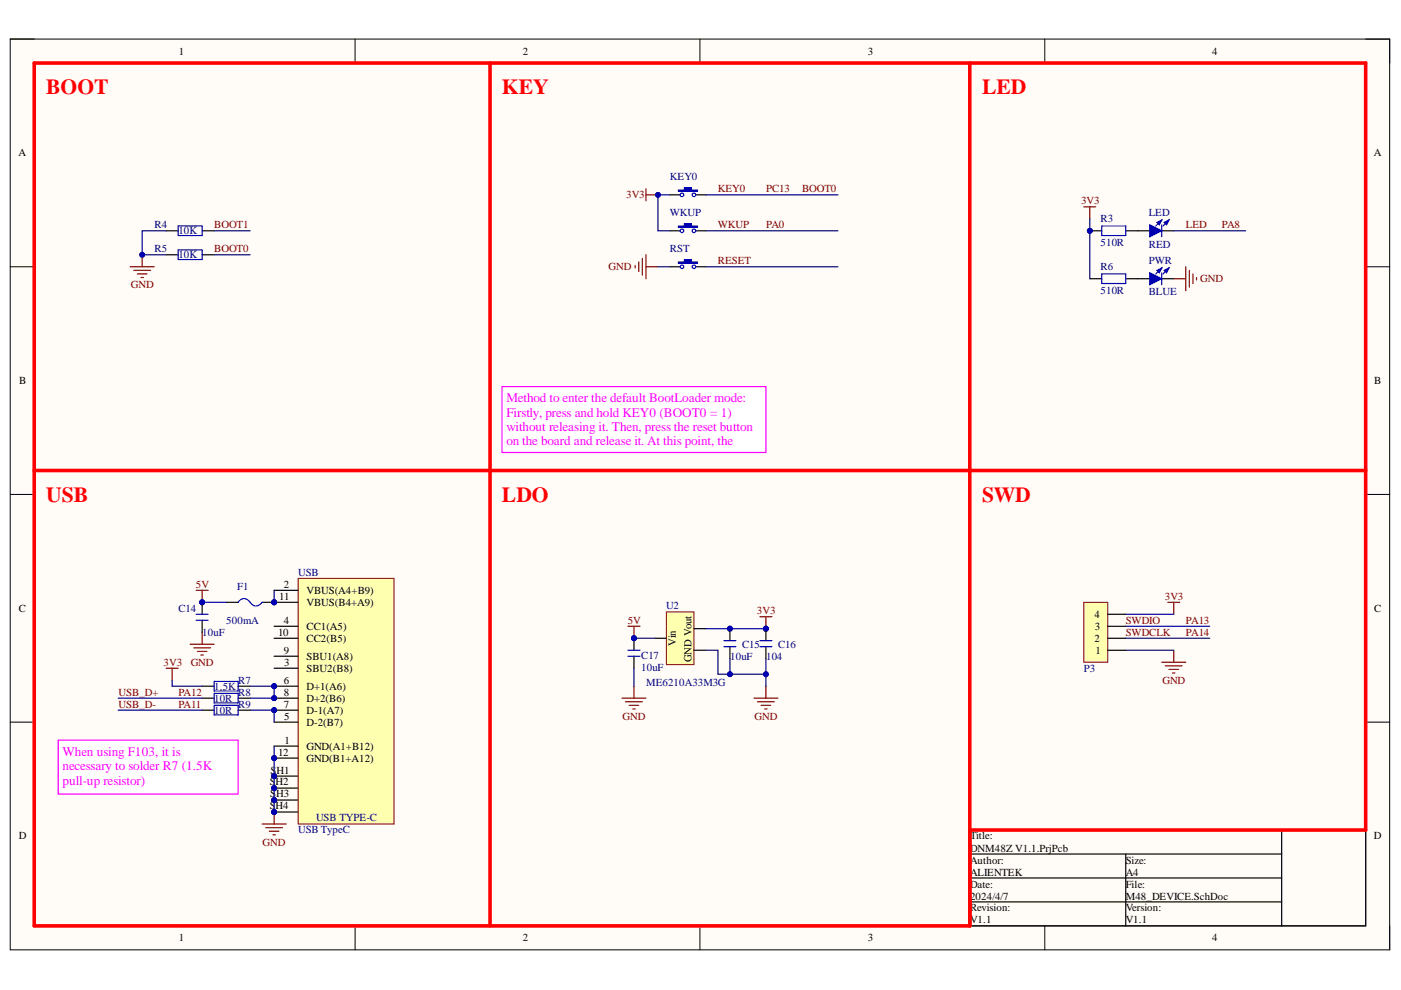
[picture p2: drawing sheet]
<svg xmlns="http://www.w3.org/2000/svg" width="297mm" height="210mm" viewBox="0 0 297 210" stroke-linecap="round" stroke-linejoin="round" font-family="sans-serif">
<path d="M2.2 8.3h292.4v193.1h-292.4z" fill-rule="evenodd" fill="#fffcf8"/>
<path d="M2.2 8.3h292.4v193.1h-292.4z" fill="none" stroke="#000" stroke-width=".21"/>
<path d="M7.3 13.4h282.3v182.9h-282.3z" fill-rule="evenodd" fill="#fffcf8"/>
<g fill="none" stroke="#000" stroke-width=".21">
<path d="M2.2 8.3h5.1M7.3 13.4h282.3v182.9h-282.3zM75.3 8.3v5.1M148.4 8.3v5.1M221.5 8.3v5.1M289.6 8.3h5v5.1M2.2 56.6h5.1M289.6 56.6h5M2.2 104.8h5.1M289.6 104.8h5M2.2 153.1h5.1M289.6 153.1h5"/>
<path d="M75.3 196.3v5.1M148.4 196.3v5.1M221.5 196.3v5.1M294.6 196.3v5.1"/>
</g>
<path d="M42.9 148h2.5M50.5 148h2.5M205.6 176h84v20.3h-84zM271.7 176v20.3M205.6 181.1h66.1M205.6 186.2h66.1M205.6 191.2h66.1M238.7 181.1v15.2" fill="none" stroke="#000" stroke-width=".25"/>
<path d="M45.4 147h5.1v2h-5.1z" fill="none" stroke="#00f" stroke-width=".25"/>
<path d="M41.6 125.2h2.5M42.9 125.2v2.5" fill="none" stroke="#800000" stroke-width=".25"/>
<circle cx="42.9" cy="127.7" r=".51" fill="#000080"/>
<circle cx="42.9" cy="127.7" r=".51" fill="none" stroke="#000080" stroke-width=".21"/>
<path d="M27.6 56.6h5.1M28.4 57.3h3.5M29.1 58.1h2.1M29.9 58.8h.5M30.1 54v2.6" fill="none" stroke="#800000" stroke-width=".25"/>
<circle cx="30.1" cy="54" r=".51" fill="#000080"/>
<circle cx="30.1" cy="54" r=".51" fill="none" stroke="#000080" stroke-width=".21"/>
<path d="M247.6 127.7h2.5M248.9 127.7v2.5M248.9 137.9v2.5M246.3 140.4h5.1M247.1 141.2h3.5M247.8 141.9h2.1M248.6 142.7h.5" fill="none" stroke="#800000" stroke-width=".25"/>
<path d="M35.2 54h2.6M35.2 48.9h2.6M42.9 54h2.5M42.9 48.9h2.5" fill="none" stroke="#000" stroke-width=".25"/>
<path d="M37.8 47.9h5.1v2h-5.1zM37.8 53h5.1v2h-5.1z" fill="none" stroke="#00f" stroke-width=".25"/>
<path d="M35.2 48.9h-5.1v5.1h5.1M45.4 54h7.6M45.4 48.9h7.6M238.7 132.8h17.8M238.7 135.3h17.8M238.7 137.9h10.2M238.7 130.2h10.2" fill="none" stroke="#000080" stroke-width=".25"/>
<circle cx="30.1" cy="54" r=".51" fill="#000080"/>
<circle cx="30.1" cy="54" r=".51" fill="none" stroke="#000080" stroke-width=".21"/>
<path d="M142 48.9h2.6M147.1 48.9h2.6" fill="none" stroke="#000" stroke-width=".25"/>
<circle cx="144.6" cy="48.9" r=".38" fill="#fff"/>
<circle cx="144.6" cy="48.9" r=".38" fill="none" stroke="#00f" stroke-width=".25"/>
<circle cx="147.1" cy="48.9" r=".38" fill="#fff"/>
<circle cx="147.1" cy="48.9" r=".38" fill="none" stroke="#00f" stroke-width=".25"/>
<path d="M143.8 48h4.1" fill="none" stroke="#000080" stroke-width=".25"/>
<path d="M143.8 47.9h4.1v.3h-4.1z" fill="none" stroke="#000080" stroke-width=".21"/>
<path d="M145.1 47.4h1.5v.5h-1.5z" fill-rule="evenodd" fill="#000080"/>
<path d="M145.1 47.4h1.5v.5h-1.5z" fill="none" stroke="#000080" stroke-width=".21"/>
<path d="M141.3 129.7h5.8v11.2h-5.8z" fill-rule="evenodd" fill="#ffffb0"/>
<path d="M141.3 129.7h5.8v11.2h-5.8z" fill="none" stroke="#800000" stroke-width=".21"/>
<path d="M138.7 135.3h2.6M147.1 137.9h2.6M147.1 133.3h2.6" fill="none" stroke="#000" stroke-width=".25"/>
<path d="M149.7 133.3h12.7" fill="none" stroke="#000080" stroke-width=".25"/>
<circle cx="154.8" cy="133.3" r=".51" fill="#000080"/>
<circle cx="154.8" cy="133.3" r=".51" fill="none" stroke="#000080" stroke-width=".21"/>
<circle cx="162.4" cy="133.3" r=".51" fill="#000080"/>
<circle cx="162.4" cy="133.3" r=".51" fill="none" stroke="#000080" stroke-width=".21"/>
<path d="M149.7 137.9h2.5v5.1h10.2v-3.4" fill="none" stroke="#000080" stroke-width=".25"/>
<circle cx="154.8" cy="142.9" r=".51" fill="#000080"/>
<circle cx="154.8" cy="142.9" r=".51" fill="none" stroke="#000080" stroke-width=".21"/>
<circle cx="162.4" cy="142.9" r=".51" fill="#000080"/>
<circle cx="162.4" cy="142.9" r=".51" fill="none" stroke="#000080" stroke-width=".21"/>
<path d="M161.1 130.8h2.6M162.4 130.8v2.5M159.8 148h5.1M160.6 148.8h3.6M161.4 149.6h2M162.1 150.3h.5M162.4 145.5v2.5" fill="none" stroke="#800000" stroke-width=".25"/>
<circle cx="162.4" cy="133.3" r=".51" fill="#000080"/>
<circle cx="162.4" cy="133.3" r=".51" fill="none" stroke="#000080" stroke-width=".21"/>
<path d="M131.9 148h5.1M132.6 148.8h3.6M133.4 149.6h2M134.2 150.3h.5M134.4 145.5v2.5" fill="none" stroke="#800000" stroke-width=".25"/>
<path d="M134.4 135.3h4.3" fill="none" stroke="#000080" stroke-width=".25"/>
<circle cx="134.4" cy="135.3" r=".51" fill="#000080"/>
<circle cx="134.4" cy="135.3" r=".51" fill="none" stroke="#000080" stroke-width=".21"/>
<path d="M133.1 132.8h2.6M134.4 132.8v2.5" fill="none" stroke="#800000" stroke-width=".25"/>
<circle cx="134.4" cy="135.3" r=".51" fill="#000080"/>
<circle cx="134.4" cy="135.3" r=".51" fill="none" stroke="#000080" stroke-width=".21"/>
<circle cx="58.1" cy="167.1" r=".51" fill="#000080"/>
<circle cx="58.1" cy="167.1" r=".51" fill="none" stroke="#000080" stroke-width=".21"/>
<circle cx="58.1" cy="169.6" r=".51" fill="#000080"/>
<circle cx="58.1" cy="169.6" r=".51" fill="none" stroke="#000080" stroke-width=".21"/>
<circle cx="58.1" cy="172.2" r=".51" fill="#000080"/>
<circle cx="58.1" cy="172.2" r=".51" fill="none" stroke="#000080" stroke-width=".21"/>
<circle cx="58.1" cy="164.5" r=".51" fill="#000080"/>
<circle cx="58.1" cy="164.5" r=".51" fill="none" stroke="#000080" stroke-width=".21"/>
<circle cx="58.1" cy="145.5" r=".51" fill="#000080"/>
<circle cx="58.1" cy="145.5" r=".51" fill="none" stroke="#000080" stroke-width=".21"/>
<circle cx="58.1" cy="150.6" r=".51" fill="#000080"/>
<circle cx="58.1" cy="150.6" r=".51" fill="none" stroke="#000080" stroke-width=".21"/>
<circle cx="58.1" cy="148" r=".51" fill="#000080"/>
<circle cx="58.1" cy="148" r=".51" fill="none" stroke="#000080" stroke-width=".21"/>
<circle cx="58.1" cy="127.7" r=".51" fill="#000080"/>
<circle cx="58.1" cy="127.7" r=".51" fill="none" stroke="#000080" stroke-width=".21"/>
<circle cx="58.1" cy="160.7" r=".51" fill="#000080"/>
<circle cx="58.1" cy="160.7" r=".51" fill="none" stroke="#000080" stroke-width=".21"/>
<path d="M58.1 167.1h5.1" fill="none" stroke="#000" stroke-width=".25"/>
<circle cx="58.1" cy="167.1" r=".51" fill="#000080"/>
<circle cx="58.1" cy="167.1" r=".51" fill="none" stroke="#000080" stroke-width=".21"/>
<path d="M58.1 169.6h5.1" fill="none" stroke="#000" stroke-width=".25"/>
<circle cx="58.1" cy="169.6" r=".51" fill="#000080"/>
<circle cx="58.1" cy="169.6" r=".51" fill="none" stroke="#000080" stroke-width=".21"/>
<path d="M58.1 172.2h5.1" fill="none" stroke="#000" stroke-width=".25"/>
<circle cx="58.1" cy="172.2" r=".51" fill="#000080"/>
<circle cx="58.1" cy="172.2" r=".51" fill="none" stroke="#000080" stroke-width=".21"/>
<path d="M58.1 164.5h5.1" fill="none" stroke="#000" stroke-width=".25"/>
<circle cx="58.1" cy="164.5" r=".51" fill="#000080"/>
<circle cx="58.1" cy="164.5" r=".51" fill="none" stroke="#000080" stroke-width=".21"/>
<path d="M63.2 122.6h20.3v52.1h-20.3z" fill-rule="evenodd" fill="#ffffb0"/>
<path d="M63.2 122.6h20.3v52.1h-20.3z" fill="none" stroke="#800000" stroke-width=".21"/>
<path d="M58.1 125.2h5.1M58.1 132.8h5.1M58.1 158.2h5.1M58.1 141.7h5.1M58.1 153.1h5.1M58.1 145.5h5.1" fill="none" stroke="#000" stroke-width=".25"/>
<circle cx="58.1" cy="145.5" r=".51" fill="#000080"/>
<circle cx="58.1" cy="145.5" r=".51" fill="none" stroke="#000080" stroke-width=".21"/>
<path d="M58.1 150.6h5.1" fill="none" stroke="#000" stroke-width=".25"/>
<circle cx="58.1" cy="150.6" r=".51" fill="#000080"/>
<circle cx="58.1" cy="150.6" r=".51" fill="none" stroke="#000080" stroke-width=".21"/>
<path d="M58.1 148h5.1" fill="none" stroke="#000" stroke-width=".25"/>
<circle cx="58.1" cy="148" r=".51" fill="#000080"/>
<circle cx="58.1" cy="148" r=".51" fill="none" stroke="#000080" stroke-width=".21"/>
<path d="M58.1 139.1h5.1M58.1 135.3h5.1M58.1 127.7h5.1" fill="none" stroke="#000" stroke-width=".25"/>
<circle cx="58.1" cy="127.7" r=".51" fill="#000080"/>
<circle cx="58.1" cy="127.7" r=".51" fill="none" stroke="#000080" stroke-width=".21"/>
<path d="M58.1 160.7h5.1" fill="none" stroke="#000" stroke-width=".25"/>
<circle cx="58.1" cy="160.7" r=".51" fill="#000080"/>
<circle cx="58.1" cy="160.7" r=".51" fill="none" stroke="#000080" stroke-width=".21"/>
<path d="M58.1 125.2v2.5" fill="none" stroke="#000080" stroke-width=".25"/>
<circle cx="58.1" cy="127.7" r=".51" fill="#000080"/>
<circle cx="58.1" cy="127.7" r=".51" fill="none" stroke="#000080" stroke-width=".21"/>
<path d="M42.9 150.6h2.5M50.5 150.6h2.5" fill="none" stroke="#000" stroke-width=".25"/>
<path d="M45.4 149.6h5.1v2h-5.1z" fill="none" stroke="#00f" stroke-width=".25"/>
<path d="M53 150.6h5.1v2.5" fill="none" stroke="#000080" stroke-width=".25"/>
<circle cx="58.1" cy="150.6" r=".51" fill="#000080"/>
<circle cx="58.1" cy="150.6" r=".51" fill="none" stroke="#000080" stroke-width=".21"/>
<path d="M25.1 150.6h17.8M25.1 148h17.8" fill="none" stroke="#000080" stroke-width=".25"/>
<path d="M55.6 174.7h5.1M56.3 175.5h3.6M57.1 176.2h2M57.9 177h.5M58.1 172.2v2.5" fill="none" stroke="#800000" stroke-width=".25"/>
<circle cx="58.1" cy="172.2" r=".51" fill="#000080"/>
<circle cx="58.1" cy="172.2" r=".51" fill="none" stroke="#000080" stroke-width=".21"/>
<path d="M58.1 158.2v14" fill="none" stroke="#000080" stroke-width=".25"/>
<circle cx="58.1" cy="160.7" r=".51" fill="#000080"/>
<circle cx="58.1" cy="160.7" r=".51" fill="none" stroke="#000080" stroke-width=".21"/>
<circle cx="58.1" cy="164.5" r=".51" fill="#000080"/>
<circle cx="58.1" cy="164.5" r=".51" fill="none" stroke="#000080" stroke-width=".21"/>
<circle cx="58.1" cy="167.1" r=".51" fill="#000080"/>
<circle cx="58.1" cy="167.1" r=".51" fill="none" stroke="#000080" stroke-width=".21"/>
<circle cx="58.1" cy="169.6" r=".51" fill="#000080"/>
<circle cx="58.1" cy="169.6" r=".51" fill="none" stroke="#000080" stroke-width=".21"/>
<circle cx="58.1" cy="172.2" r=".51" fill="#000080"/>
<circle cx="58.1" cy="172.2" r=".51" fill="none" stroke="#000080" stroke-width=".21"/>
<circle cx="58.1" cy="127.7" r=".51" fill="#000080"/>
<circle cx="58.1" cy="127.7" r=".51" fill="none" stroke="#000080" stroke-width=".21"/>
<path d="M47.9 127.7h2.6M55.6 127.7h2.5" fill="none" stroke="#000" stroke-width=".25"/>
<circle cx="58.1" cy="127.7" r=".51" fill="#000080"/>
<circle cx="58.1" cy="127.7" r=".51" fill="none" stroke="#000080" stroke-width=".21"/>
<path d="M50.5 127.7a1.57 1.57 0 0 1 2.8 .3 1.45 1.45 0 0 0 2.3-.3" fill="none" stroke="#00f" stroke-width=".25"/>
<path d="M42.9 127.7h5" fill="none" stroke="#000080" stroke-width=".25"/>
<circle cx="42.9" cy="127.7" r=".51" fill="#000080"/>
<circle cx="42.9" cy="127.7" r=".51" fill="none" stroke="#000080" stroke-width=".21"/>
<path d="M40.3 136.6h5.1M41.1 137.4h3.5M41.8 138.1h2.1M42.6 138.9h.5M42.9 134.1v2.5" fill="none" stroke="#800000" stroke-width=".25"/>
<path d="M142 56.6h2.6M147.1 56.6h2.6" fill="none" stroke="#000" stroke-width=".25"/>
<circle cx="144.6" cy="56.6" r=".38" fill="#fff"/>
<circle cx="144.6" cy="56.6" r=".38" fill="none" stroke="#00f" stroke-width=".25"/>
<circle cx="147.1" cy="56.6" r=".38" fill="#fff"/>
<circle cx="147.1" cy="56.6" r=".38" fill="none" stroke="#00f" stroke-width=".25"/>
<path d="M143.8 55.7h4.1" fill="none" stroke="#000080" stroke-width=".25"/>
<path d="M143.8 55.5h4.1v.3h-4.1z" fill="none" stroke="#000080" stroke-width=".21"/>
<path d="M145.1 55h1.5v.5h-1.5z" fill-rule="evenodd" fill="#000080"/>
<path d="M145.1 55h1.5v.5h-1.5z" fill="none" stroke="#000080" stroke-width=".21"/>
<path d="M241.2 48.9h2.6M246.3 48.9h2.6" fill="none" stroke="#000" stroke-width=".25"/>
<path d="M243.8 47.7l2.5 1.2-2.5 1.3z" fill="#00f"/>
<path d="M243.8 47.7l2.5 1.2-2.5 1.3zM246.3 46.7l-1.3 1.2M247.8 46.7l-1.2 1.2" fill="none" stroke="#00f" stroke-width=".25"/>
<path d="M245.3 47.2l1-.5-.5 1z" fill="#00f"/>
<path d="M245.3 47.2l1-.5-.5 1z" fill="none" stroke="#00f" stroke-width=".25"/>
<path d="M246.8 47.2l1-.5-.5 1z" fill="#00f"/>
<path d="M246.3 47.7v2.5M246.8 47.2l1-.5-.5 1z" fill="none" stroke="#00f" stroke-width=".25"/>
<path d="M241.2 59.1h2.6M246.3 59.1h2.6" fill="none" stroke="#000" stroke-width=".25"/>
<path d="M243.8 57.8l2.5 1.3-2.5 1.3z" fill="#00f"/>
<path d="M243.8 57.8l2.5 1.3-2.5 1.3zM246.3 56.8l-1.3 1.3M247.8 56.8l-1.2 1.3" fill="none" stroke="#00f" stroke-width=".25"/>
<path d="M245.3 57.3l1-.5-.5 1z" fill="#00f"/>
<path d="M245.3 57.3l1-.5-.5 1z" fill="none" stroke="#00f" stroke-width=".25"/>
<path d="M246.8 57.3l1-.5-.5 1z" fill="#00f"/>
<path d="M233.6 58.1h5.1v2h-5.1zM246.3 57.8v2.6M246.8 57.3l1-.5-.5 1z" fill="none" stroke="#00f" stroke-width=".25"/>
<path d="M231.1 59.1h2.5M238.7 59.1h2.5" fill="none" stroke="#000" stroke-width=".25"/>
<path d="M229.8 43.9h2.5M231.1 43.9v2.5M248.9 59.1h2.5M251.4 56.6v5M252.2 57.3v3.6M252.9 58.1v2M253.7 58.8v.6" fill="none" stroke="#800000" stroke-width=".25"/>
<circle cx="231.1" cy="48.9" r=".51" fill="#000080"/>
<circle cx="231.1" cy="48.9" r=".51" fill="none" stroke="#000080" stroke-width=".21"/>
<path d="M231.1 48.9h2.5M238.7 48.9h2.5" fill="none" stroke="#000" stroke-width=".25"/>
<circle cx="231.1" cy="48.9" r=".51" fill="#000080"/>
<circle cx="231.1" cy="48.9" r=".51" fill="none" stroke="#000080" stroke-width=".21"/>
<path d="M233.6 47.9h5.1v2h-5.1z" fill="none" stroke="#00f" stroke-width=".25"/>
<path d="M231.1 46.4v12.7" fill="none" stroke="#000080" stroke-width=".25"/>
<circle cx="231.1" cy="48.9" r=".51" fill="#000080"/>
<circle cx="231.1" cy="48.9" r=".51" fill="none" stroke="#000080" stroke-width=".21"/>
<path d="M139.5 56.6h2.5M149.7 48.9h27.9M149.7 56.6h27.9M248.9 48.9h15.2" fill="none" stroke="#000080" stroke-width=".25"/>
<path d="M134.7 56.3v.5M135.4 55.5v2.1M136.2 54.8v3.5M137 40v2.6M137 54v5.1M137 56.6h2.5M137 41.3h2.5" fill="none" stroke="#800000" stroke-width=".25"/>
<circle cx="139.5" cy="41.3" r=".51" fill="#000080"/>
<circle cx="139.5" cy="41.3" r=".51" fill="none" stroke="#000080" stroke-width=".21"/>
<path d="M103.9 13.4v182.9M205.6 13.4v182.9h-198.3v-182.9h282.3v162.6h-84M7.3 99.8h282.3" fill="none" stroke="#f00" stroke-width=".76"/>
<path d="M229.8 127.7h5.1v12.7h-5.1z" fill-rule="evenodd" fill="#ffffb0"/>
<path d="M229.8 127.7h5.1v12.7h-5.1z" fill="none" stroke="#800000" stroke-width=".21"/>
<path d="M142 41.3h2.6M147.1 41.3h2.6M234.9 137.9h3.8M234.9 135.3h3.8M234.9 132.8h3.8M234.9 130.2h3.8" fill="none" stroke="#000" stroke-width=".25"/>
<circle cx="144.6" cy="41.3" r=".38" fill="#fff"/>
<circle cx="144.6" cy="41.3" r=".38" fill="none" stroke="#00f" stroke-width=".25"/>
<circle cx="147.1" cy="41.3" r=".38" fill="#fff"/>
<circle cx="147.1" cy="41.3" r=".38" fill="none" stroke="#00f" stroke-width=".25"/>
<path d="M143.8 40.4h4.1" fill="none" stroke="#000080" stroke-width=".25"/>
<path d="M143.8 40.3h4.1v.2h-4.1z" fill="none" stroke="#000080" stroke-width=".21"/>
<path d="M145.1 39.8h1.5v.5h-1.5z" fill-rule="evenodd" fill="#000080"/>
<path d="M145.1 39.8h1.5v.5h-1.5z" fill="none" stroke="#000080" stroke-width=".21"/>
<path d="M142 41.3h-2.5v7.6h2.5" fill="none" stroke="#000080" stroke-width=".25"/>
<circle cx="139.5" cy="41.3" r=".51" fill="#000080"/>
<circle cx="139.5" cy="41.3" r=".51" fill="none" stroke="#000080" stroke-width=".21"/>
<path d="M149.7 41.3h27.9" fill="none" stroke="#000080" stroke-width=".25"/>
<circle cx="134.4" cy="135.3" r=".51" fill="#000080"/>
<circle cx="134.4" cy="135.3" r=".51" fill="none" stroke="#000080" stroke-width=".21"/>
<path d="M134.4 135.3v2.6" fill="none" stroke="#000" stroke-width=".25"/>
<circle cx="134.4" cy="135.3" r=".51" fill="#000080"/>
<circle cx="134.4" cy="135.3" r=".51" fill="none" stroke="#000080" stroke-width=".21"/>
<path d="M134.4 139.1v2.6" fill="none" stroke="#000" stroke-width=".25"/>
<path d="M133.1 139.1h2.6M133.1 137.9h2.6" fill="none" stroke="#00f" stroke-width=".25"/>
<circle cx="154.8" cy="133.3" r=".51" fill="#000080"/>
<circle cx="154.8" cy="133.3" r=".51" fill="none" stroke="#000080" stroke-width=".21"/>
<path d="M154.8 133.3v2.5" fill="none" stroke="#000" stroke-width=".25"/>
<circle cx="154.8" cy="133.3" r=".51" fill="#000080"/>
<circle cx="154.8" cy="133.3" r=".51" fill="none" stroke="#000080" stroke-width=".21"/>
<path d="M154.8 137.1v2.5" fill="none" stroke="#000" stroke-width=".25"/>
<path d="M153.5 137.1h2.5M153.5 135.8h2.5" fill="none" stroke="#00f" stroke-width=".25"/>
<circle cx="42.9" cy="127.7" r=".51" fill="#000080"/>
<circle cx="42.9" cy="127.7" r=".51" fill="none" stroke="#000080" stroke-width=".21"/>
<path d="M42.9 127.7v2.5" fill="none" stroke="#000" stroke-width=".25"/>
<circle cx="42.9" cy="127.7" r=".51" fill="#000080"/>
<circle cx="42.9" cy="127.7" r=".51" fill="none" stroke="#000080" stroke-width=".21"/>
<path d="M42.9 131.5v2.6" fill="none" stroke="#000" stroke-width=".25"/>
<path d="M41.6 131.5h2.5M41.6 130.2h2.5" fill="none" stroke="#00f" stroke-width=".25"/>
<circle cx="162.4" cy="133.3" r=".51" fill="#000080"/>
<circle cx="162.4" cy="133.3" r=".51" fill="none" stroke="#000080" stroke-width=".21"/>
<path d="M162.4 133.3v2.5" fill="none" stroke="#000" stroke-width=".25"/>
<circle cx="162.4" cy="133.3" r=".51" fill="#000080"/>
<circle cx="162.4" cy="133.3" r=".51" fill="none" stroke="#000080" stroke-width=".21"/>
<path d="M162.4 137.1v2.5" fill="none" stroke="#000" stroke-width=".25"/>
<path d="M161.1 137.1h2.6M161.1 135.8h2.6" fill="none" stroke="#00f" stroke-width=".25"/>
<path d="M154.8 139.6v3.4" fill="none" stroke="#000080" stroke-width=".25"/>
<circle cx="154.8" cy="142.9" r=".51" fill="#000080"/>
<circle cx="154.8" cy="142.9" r=".51" fill="none" stroke="#000080" stroke-width=".21"/>
<path d="M134.4 141.7v3.8M162.4 143v2.5" fill="none" stroke="#000080" stroke-width=".25"/>
<circle cx="162.4" cy="142.9" r=".51" fill="#000080"/>
<circle cx="162.4" cy="142.9" r=".51" fill="none" stroke="#000080" stroke-width=".21"/>
<path d="M106.4 82h56v13.9h-56z" fill-rule="evenodd" fill="#fff"/>
<path d="M106.4 82h56v13.9h-56z" fill="none" stroke="#f0f" stroke-width=".25"/>
<path d="M42.9 145.5h2.5M50.5 145.5h2.5" fill="none" stroke="#000" stroke-width=".25"/>
<path d="M45.4 144.5h5.1v2h-5.1z" fill="none" stroke="#00f" stroke-width=".25"/>
<path d="M53 145.5h5.1v2.5h-5.1" fill="none" stroke="#000080" stroke-width=".25"/>
<circle cx="58.1" cy="145.5" r=".51" fill="#000080"/>
<circle cx="58.1" cy="145.5" r=".51" fill="none" stroke="#000080" stroke-width=".21"/>
<circle cx="58.1" cy="148" r=".51" fill="#000080"/>
<circle cx="58.1" cy="148" r=".51" fill="none" stroke="#000080" stroke-width=".21"/>
<path d="M35.2 141.7h2.6M36.5 141.7v2.5" fill="none" stroke="#800000" stroke-width=".25"/>
<path d="M36.5 144.2v1.3h6.4" fill="none" stroke="#000080" stroke-width=".25"/>
<path d="M12.3 156.9h38.2v11.5h-38.2z" fill-rule="evenodd" fill="#fff"/>
<path d="M12.3 156.9h38.2v11.5h-38.2z" fill="none" stroke="#f0f" stroke-width=".25"/>
<g font-size="4.6" fill="#f00">
<text x="9.8" y="20">BOOT</text>
<text x="106.4" y="20">KEY</text>
<text x="208.2" y="20">LED</text>
<text x="9.8" y="106.4">USB</text>
<text x="106.4" y="106.4">LDO</text>
<text x="208.2" y="106.4">SWD</text>
</g>
<g font-size="2.8" fill="#f0f">
<text x="107.4" y="85.3">Method to enter the default BootLoader mode:</text>
<text x="107.4" y="88.3">Firstly, press and hold KEY0 (BOOT0 = 1)</text>
<text x="107.4" y="91.4">without releasing it. Then, press the reset button</text>
<text x="107.4" y="94.4">on the board and release it. At this point, the</text>
<text x="107.4" y="97.5">MCU will enter the Bootloader mode.</text>
<text x="13.3" y="160.2">When using F103, it is</text>
<text x="13.3" y="163.2">necessary to solder R7 (1.5K</text>
<text x="13.3" y="166.4">pull-up resistor)</text>
</g>
<g font-size="2.3">
<text x="37.9" y="11.6">1</text>
<text x="110.8" y="11.6">2</text>
<text x="184" y="11.6">3</text>
<text x="257" y="11.6">4</text>
<text x="3.9" y="33.1">A</text>
<text x="291.3" y="33.1">A</text>
<text x="4.1" y="81.4">B</text>
<text x="291.4" y="81.4">B</text>
<text x="60.2" y="124.6">2</text>
<text x="65" y="125.9">VBUS(A4+B9)</text>
<text x="4" y="129.7">C</text>
<text x="59.2" y="127.1">11</text>
<text x="65" y="128.4">VBUS(B4+A9)</text>
<text x="232.1" y="131">4</text>
<text x="291.4" y="129.7">C</text>
<text x="59" y="134.8">10</text>
<text x="60.2" y="132.2">4</text>
<text x="65" y="133.5">CC1(A5)</text>
<text x="65" y="136.1">CC2(B5)</text>
<text x="143.3" y="136.9" transform="rotate(-90 143.3 136.9)">Vin</text>
<text x="232.1" y="136.1">2</text>
<text x="232.2" y="133.5">3</text>
<text x="60.2" y="138.6">9</text>
<text x="60.2" y="141.2">3</text>
<text x="65" y="142.4">SBU2(B8)</text>
<text x="65" y="139.9">SBU1(A8)</text>
<text x="146.6" y="140.4" transform="rotate(-90 146.6 140.4)">GND Vout</text>
<text x="232.2" y="138.6">1</text>
<text x="60.2" y="145">6</text>
<text x="60.2" y="147.5">8</text>
<text x="65" y="146.3">D+1(A6)</text>
<text x="65" y="148.8">D+2(B6)</text>
<text x="60.2" y="150.1">7</text>
<text x="60.2" y="152.6">5</text>
<text x="65" y="153.9">D-2(B7)</text>
<text x="65" y="151.3">D-1(A7)</text>
<text x="59" y="160.2">12</text>
<text x="60.3" y="157.7">1</text>
<text x="65" y="158.9">GND(A1+B12)</text>
<text x="65" y="161.5">GND(B1+A12)</text>
<text x="57.2" y="166.5">SH2</text>
<text x="57.4" y="164">SH1</text>
<text x="57.2" y="171.6">SH4</text>
<text x="57.3" y="169.1">SH3</text>
<text x="65" y="172.9">Shield4</text>
<text x="4" y="178">D</text>
<text x="205.7" y="178">Title:</text>
<text x="291.3" y="178">D</text>
<text x="205.7" y="183.1">Author:</text>
<text x="205.7" y="180.6">DNM48Z V1.1.PrjPcb</text>
<text x="205.7" y="185.6">ALIENTEK</text>
<text x="238.7" y="183.1">Size:</text>
<text x="238.7" y="185.6">A4</text>
<text x="205.7" y="188.2">Date:</text>
<text x="205.7" y="190.7">2024/4/7</text>
<text x="238.7" y="188.2">File:</text>
<text x="238.7" y="190.7">M48_DEVICE.SchDoc</text>
<text x="205.7" y="193.3">Revision:</text>
<text x="205.7" y="195.8">V1.1</text>
<text x="238.7" y="193.3">Version:</text>
<text x="238.7" y="195.8">V1.1</text>
<text x="37.9" y="199.6">1</text>
<text x="110.8" y="199.6">2</text>
<text x="184" y="199.6">3</text>
<text x="257" y="199.6">4</text>
</g>
<g font-size="2.3" fill="#000080">
<text x="142.1" y="38.2">KEY0</text>
<text x="142.1" y="45.8">WKUP</text>
<text x="233.3" y="47.1">R3</text>
<text x="243.6" y="45.8">LED</text>
<text x="32.7" y="53.5">R5</text>
<text x="32.7" y="48.4">R4</text>
<text x="37.8" y="49.7">10K</text>
<text x="142.1" y="53.5">RST</text>
<text x="233.3" y="52.3">510R</text>
<text x="243.6" y="52.5">RED</text>
<text x="37.8" y="54.8">10K</text>
<text x="233.3" y="57.3">R6</text>
<text x="243.6" y="56.1">PWR</text>
<text x="233.3" y="62.4">510R</text>
<text x="243.6" y="62.6">BLUE</text>
<text x="50.3" y="125.1">F1</text>
<text x="63.2" y="122.1">USB</text>
<text x="37.8" y="129.7">C14</text>
<text x="141.2" y="129.2">U2</text>
<text x="42.9" y="134.8">10uF</text>
<text x="48" y="132.2">500mA</text>
<text x="157.4" y="137.4">C15</text>
<text x="165" y="137.4">C16</text>
<text x="136" y="139.7">C17</text>
<text x="136" y="142.2">10uF</text>
<text x="154.8" y="139.9">10uF</text>
<text x="162.4" y="139.9">104</text>
<text x="229.8" y="142.4">P3</text>
<text x="45.4" y="148.8">10R</text>
<text x="45.4" y="146.3">1.5K</text>
<text x="50.5" y="147.5">R8</text>
<text x="50.5" y="145">R7</text>
<text x="137" y="145.5">ME6210A33M3G</text>
<text x="45.4" y="151.3">10R</text>
<text x="50.5" y="150.1">R9</text>
<text x="63.2" y="176.7">USB TypeC</text>
<text x="67" y="174.1">USB TYPE-C</text>
</g>
<g font-size="2.3" fill="#800000">
<text x="152.2" y="40.8">KEY0</text>
<text x="162.4" y="40.8">PC13</text>
<text x="170.1" y="40.8">BOOT0</text>
<text x="132.7" y="42">3V3</text>
<text x="229.2" y="43.3">3V3</text>
<text x="45.4" y="53.5">BOOT0</text>
<text x="45.4" y="48.4">BOOT1</text>
<text x="152.2" y="48.4">WKUP</text>
<text x="162.4" y="48.4">PA0</text>
<text x="251.4" y="48.4">LED</text>
<text x="259.1" y="48.4">PA8</text>
<text x="129" y="57.3">GND</text>
<text x="152.2" y="56.1">RESET</text>
<text x="254.5" y="59.9">GND</text>
<text x="27.8" y="61.1">GND</text>
<text x="41.5" y="124.6">5V</text>
<text x="160.5" y="130.2">3V3</text>
<text x="247" y="127.1">3V3</text>
<text x="133.1" y="132.2">5V</text>
<text x="238.7" y="132.2">SWDIO</text>
<text x="238.7" y="134.8">SWDCLK</text>
<text x="251.4" y="132.2">PA13</text>
<text x="251.4" y="134.8">PA14</text>
<text x="34.7" y="141.2">3V3</text>
<text x="40.4" y="141.2">GND</text>
<text x="25.1" y="147.5">USB_D+</text>
<text x="37.8" y="147.5">PA12</text>
<text x="246.5" y="145">GND</text>
<text x="25.1" y="150.1">USB_D-</text>
<text x="37.8" y="150.1">PA11</text>
<text x="132" y="152.6">GND</text>
<text x="160" y="152.6">GND</text>
<text x="55.7" y="179.3">GND</text>
</g>
</svg>
